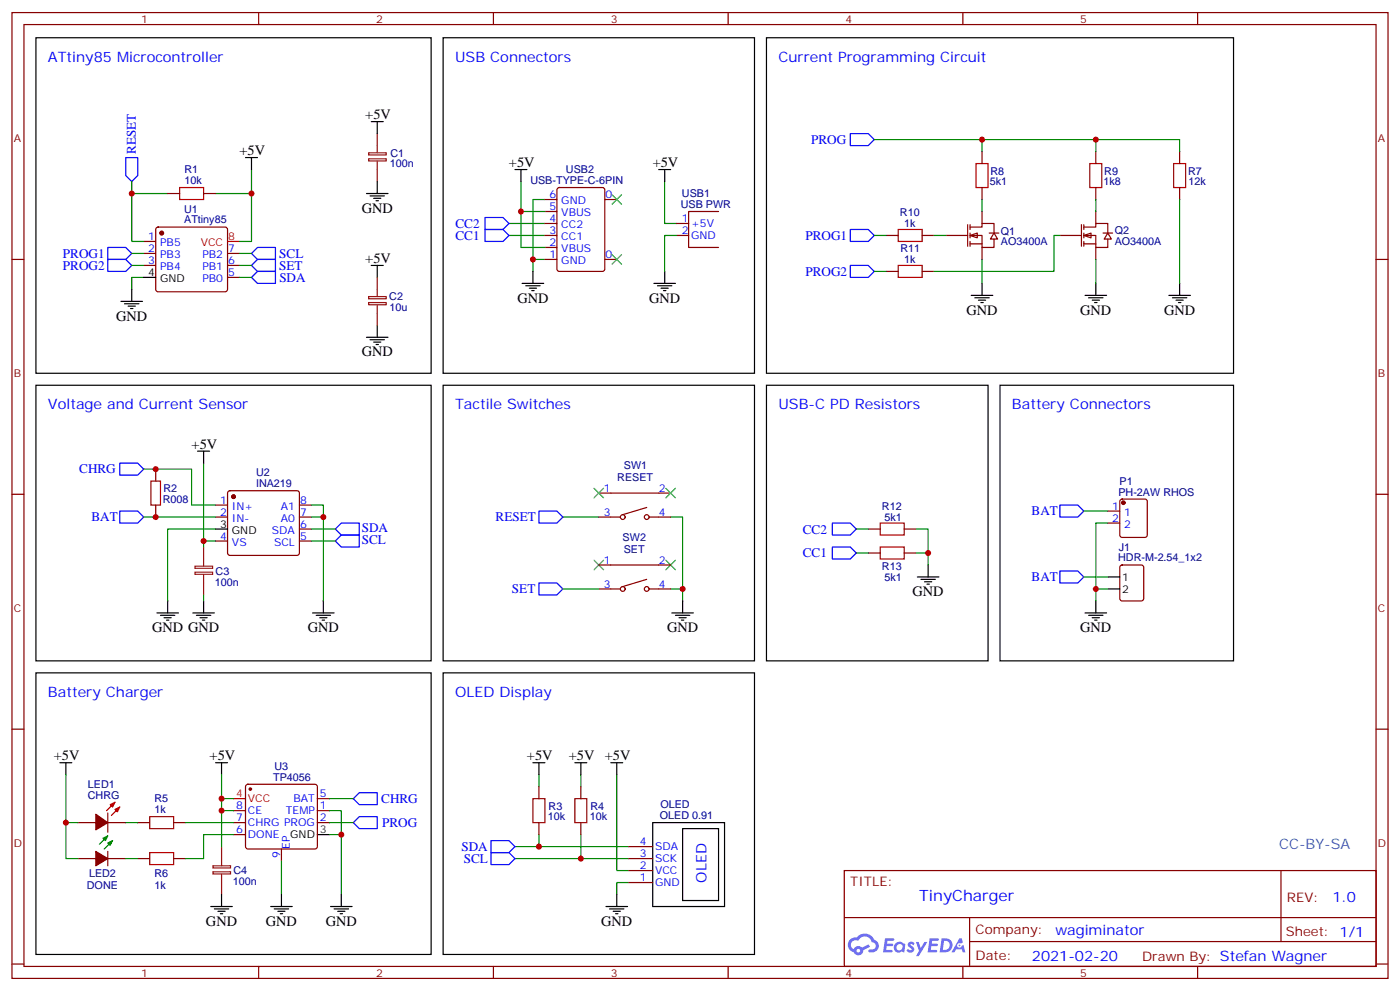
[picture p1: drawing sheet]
<svg xmlns="http://www.w3.org/2000/svg" width="412mm" height="292mm" viewBox="0 0 412 292" stroke-linecap="round" stroke-linejoin="round" font-family="sans-serif">
<g fill="none" stroke="#870000" stroke-width=".35">
<path d="M3.5 3.7h405.4v284.3h-405.4zM7.1 7.2h398.2v277.3h-398.2zM76.2 3.7v3.5M145.3 3.7v3.5M214.5 3.7v3.5M283.6 3.7v3.5M352.8 3.7v3.5M3.5 76.4h3.6M405.3 76.4h3.6M3.5 145.5h3.6M405.3 145.5h3.6M3.5 214.7h3.6"/>
<path d="M405.3 214.7h3.6M248.7 256.3h156.6v28.2h-156.6zM377.3 256.3v20.9M248.7 270.1h156.5M285.6 277.2h119.6M285.6 270.1v14.2M3.5 283.8h3.6M76.2 284.5v3.5M145.3 284.5v3.5M214.5 284.5v3.5M283.6 284.5v3.5M352.8 284.5v3.5"/>
<path d="M405.3 283.8h3.6"/>
</g>
<g fill="#5487ff">
<path d="M267.7 277.5a1.22 1.22 0 0 1 1.7 .2l-.4 .6a.47 .47 0 0 0-.3-.4 .47 .47 0 0 0-.5 .2l.1 .2a1.14 1.14 0 0 1 .8 1.8 1.14 1.14 0 0 1-1.9 0l-.2-.2 .5-.6 .7 .5a.29 .29 0 0 0 .3-.3 .29 .29 0 0 0-.2-.3 1.04 1.04 0 0 1-.6-1.7z"/>
<path d="M260.7 276.2h2.4l.3 .2-.2 .5-1.8 .1-.1 .8h1.5l.3 .4-.3 .4h-1.6l-.2 1.1h1.7l.2 .3-.2 .3-2.6 .1z"/>
<path d="M273.8 276.2h2.4l.3 .2-.1 .5-1.8 .1-.2 .8h1.6l.3 .4-.4 .4-1.6-.1-.1 1.1 1.7 .1 .2 .3-.2 .3-2.6 .1z"/>
<path d="M282.6 276.2h.7l.3 1.3-.6 .3a.69 .69 0 0 0-1 .3 .69 .69 0 0 0 .4 .9 .69 .69 0 0 0 .9-.6l.5-.2 .6 2.2h-.8l-.2-.9h-1.8l-.5 .9h-.8z"/>
<path d="M269.8 277.3h.8l.6 1.8 1.1-1.8h.9l-2.6 4.2h-.8l.9-1.5z"/>
<path d="M277.4 276.2l-.6 4.2h1.3a2.11 2.11 0 0 0 2.5-2.1 2.11 2.11 0 0 0-2.5-2.1zM278.1 277a1.39 1.39 0 0 1 1.7 1.4 1.39 1.39 0 0 1-1.8 1.2h-.3z"/>
<path d="M263.7 277.8a1.54 1.54 0 0 0-.1 2.2 1.54 1.54 0 0 0 2.2 .1l.6 .3 .3-2.3-.2-.3h-.4a1.49 1.49 0 0 0-2.4 0zM264 278.8a.94 .94 0 0 1 1.8 0 .94 .94 0 0 1-1.8 0z"/>
<path d="M250.4 276.6a2.18 2.18 0 0 0 1.1 3.7 1.44 1.44 0 0 0 1.6 .9 1.44 1.44 0 0 0 1.2-1.4l2-1.1-.5-.7-1.9 1a1.47 1.47 0 0 0-2.4 .4 1.39 1.39 0 0 1-.7-1.9 1.39 1.39 0 0 1 2-.5 2.12 2.12 0 0 1 2.2-1.3 2.12 2.12 0 0 1 1.9 1.7 1.14 1.14 0 0 1 1.1 1.4 1.14 1.14 0 0 1-1.7 .7 .43 .43 0 0 0-.5 .4 .43 .43 0 0 0 .4 .5 1.98 1.98 0 0 0 2.5-1.2 1.98 1.98 0 0 0-1.2-2.6 3.1 3.1 0 0 0-5.3-.6l-.9 .1zM252.3 279.9a.55 .55 0 0 1 1.1 0 .55 .55 0 0 1-1.1 0z"/>
<circle cx="282.6" cy="278.3" r=".26"/>
</g>
<g fill="none" stroke="#008700" stroke-width=".35">
<path d="M38.8 53.4v3.6M49.4 57h-10.6v14.1h3.5M63.5 57h10.6M74.1 49.9v21.2h-3.5M153.5 53.4v19.4h7M160.5 58.7h-3.5v17.7M195.8 53.4v12.4h3.5M38.8 74.6h3.5M38.8 78.1h3.5M70.6 74.6h3.5M70.6 78.1h3.5M149.9 69.3h10.6"/>
<path d="M149.9 65.8h10.6M153.5 62.3h7M160.5 76.4h-3.5v3.5M42.3 81.7h-3.5v3.5M70.6 81.7h3.5M42.3 138.1h14.1v10.6h7.1M60 136.3v23h3.5M42.3 152.2h21.2M60 159.3v1.7M63.5 155.8h-14.1v21.1M91.7 148.7h3.5v28.2M91.7 152.2h3.5"/>
<path d="M91.7 155.8h7.1M91.7 159.3h7.1M165.8 152.2h10.6M197.6 152.2h3.5v21.2M60 175.2v1.7M165.8 173.4h10.6M197.6 173.4h3.5v3.5M19.4 228.1v24.7h3.5M65.3 228.1v10.6h3.5M65.3 235.1h3.5M65.3 238.7v10.5M97 238.7h3.5v24.6"/>
<path d="M97 235.1h7.1M158.7 228.1v3.5M171.1 228.1v3.5M181.7 228.1v28.2h3.5M19.4 242.2h3.5M37 252.8h3.6M37 242.2h3.6M54.7 242.2h14.1M68.8 245.7h-8.8v7.1h-5.3M82.9 253.5v9.8M97 245.7h3.5M97 242.2h7.1"/>
<path d="M151.7 249.2h33.5M151.7 252.8h33.5M158.7 245.7v3.5M171.1 245.7v7.1M185.2 259.8h-3.5v3.5"/>
</g>
<path d="M52.9 55.2h7.1v3.5h-7.1zM345.7 48.2h3.5v7h-3.5zM44.4 141.6h2.9v7.1h-2.9zM157 235.1h3.5v7.1h-3.5zM169.3 235.1h3.6v7.1h-3.6zM44.1 240.4h7.1v3.5h-7.1zM44.1 251h7.1v3.5h-7.1z" fill="none" stroke="#a10000" stroke-width=".35"/>
<g fill="none" stroke="#870000" stroke-width=".35">
<path d="M49.4 57h3.5M60 57h3.5M160.5 58.7h3.5M164.3 55.4l.4-.2h12.7l.7 .4 .1 23.6-.5 .6-13 .1-.6-.5-.1-23.5zM178.2 58.7h3.5M347.5 44.6v3.6M347.5 55.2v3.5M42.3 71.1h3.6M42.3 74.6h3.6M42.3 78.1h3.6M46.1 67.1l.5-.2h19.7l.5 .2 .2 .5v17.6l-.2 .5-.5 .2h-19.7l-.5-.2-.2-.5v-17.6zM67 74.6h3.6"/>
<path d="M67 78.1h3.6M160.5 76.4h3.5M160.5 72.8h3.5M160.5 69.3h3.5M160.5 65.8h3.5M160.5 62.3h3.5M178.2 76.4h3.5M67 81.7h3.6M45.9 138.1v3.5M45.9 148.7v3.5M63.5 152.2h3.5M63.5 148.7h3.5"/>
<path d="M63.5 159.3h3.5M67.3 144.7l.4-.2h19.8l.5 .2 .2 .5v17.6l-.2 .5-.5 .2h-19.8l-.5-.2-.2-.5v-17.6zM88.2 152.2h3.5M88.2 148.7h3.5M88.2 159.3h3.5M88.2 155.8h3.5M176.4 152.2h6.3M176.4 145.2h21.2M190.5 149.4l-7.1 2.1M191.2 152.2h6.4M176.4 173.4h6.3M176.4 166.3h21.2"/>
<path d="M190.5 170.6l-7.1 2.1M191.2 173.4h6.4M31.7 239.4v5.6M68.8 238.7h3.5M72.6 231.1l.4-.2h19.8l.5 .2 .2 .5v17.6l-.2 .5-.5 .2h-19.8l-.5-.2-.2-.5v-17.6zM93.5 238.7h3.5M93.5 235.1h3.5M158.7 231.6v3.5M171.1 231.6v3.5M22.9 252.8h5.3M22.9 242.2h5.3M31.7 252.8h5.3"/>
<path d="M31.7 242.2h5.3M31.7 250.6v4.3M40.6 252.8h3.5M40.6 242.2h3.5M51.2 252.8h3.5M51.2 242.2h3.5M68.8 242.2h3.5M68.8 245.7h3.5M82.9 249.9v3.6M93.5 242.2h3.5M158.7 242.2v3.5M171.1 242.2v3.5"/>
<path d="M185.2 259.8h7.1M185.2 256.3h7.1M185.2 252.8h7.1M185.2 249.2h7.1"/>
<circle cx="183.4" cy="152.2" r=".71"/>
<circle cx="190.5" cy="152.2" r=".71"/>
<circle cx="183.4" cy="173.4" r=".71"/>
<circle cx="190.5" cy="173.4" r=".71"/>
</g>
<g fill="none" stroke="#000" stroke-width=".35">
<path d="M10.6 11.1h116.4v98.8h-116.4zM130.5 11.1h91.7v98.8h-91.7zM109.4 35.8h3.5M111.1 35.8v3.5M72.3 46.4h3.5M74.1 46.4v3.5M107.9 57h6.4M109 57.7h4.2M110.1 58.4h2.1M110.8 59.1h.7M111.1 53.4v3.6M151.7 49.9h3.5"/>
<path d="M153.5 49.9v3.5M194 49.9h3.6M195.8 49.9v3.5M109.4 78.1h3.5M111.1 78.1v3.6M157 79.9v3.5M195.8 79.9v3.5M35.6 88.7h6.4M36.7 89.4h4.2M37.7 90.1h2.2M38.5 90.8h.7M38.8 85.2v3.5"/>
<path d="M42.3 81.7h3.6M107.9 99.3h6.4M111.1 95.8v3.5M153.8 83.4h6.4M154.9 84.1h4.2M155.9 84.8h2.1M156.6 85.5h.7M192.6 83.4h6.4M193.7 84.1h4.2M194.7 84.8h2.1M195.4 85.5h.7M10.6 113.4h116.4v81.2h-116.4z"/>
<path d="M109 100h4.2M110.1 100.7h2.1M110.8 101.4h.7M130.5 113.4h91.7v81.2h-91.7zM58.2 132.8h3.5M60 132.8v3.5M63.5 155.8h3.5M49.4 176.9v3.5M60 176.9v3.5M95.2 176.9v3.5M201.1 176.9v3.5M10.6 198.1h116.4v82.9h-116.4z"/>
<path d="M46.2 180.4h6.4M47.3 181.2h4.2M48.3 181.9h2.1M49 182.6h.7M56.8 180.4h6.3M57.9 181.2h4.2M58.9 181.9h2.1M59.6 182.6h.7M92.1 180.4h6.3M93.1 181.2h4.3M94.2 181.9h2.1M94.9 182.6h.7"/>
<path d="M130.5 198.1h91.7v82.9h-91.7zM197.9 180.4h6.4M199 181.2h4.2M200 181.9h2.1M200.7 182.6h.7M17.6 224.5h3.6M19.4 224.5v3.6M63.5 224.5h3.5M65.3 224.5v3.6M157 224.5h3.5M158.7 224.5v3.6M169.3 224.5h3.6"/>
<path d="M171.1 224.5v3.6M179.9 224.5h3.5M181.7 224.5v3.6M93.5 245.7h3.5M192.3 242.2h21.1v24.7h-21.1zM201.1 243.9h10.6v21.2h-10.6zM62.1 266.9h6.3M63.1 267.6h4.3M64.2 268.3h2.1M64.9 269h.7M65.3 263.3v3.6M79.7 266.9h6.4"/>
<path d="M80.8 267.6h4.2M81.8 268.3h2.2M82.5 269h.8M82.9 263.3v3.6M97.4 266.9h6.3M98.4 267.6h4.3M99.5 268.3h2.1M100.2 269h.7M100.5 263.3v3.6M178.5 266.9h6.4M179.6 267.6h4.2M180.6 268.3h2.1"/>
<path d="M181.3 269h.7M181.7 263.3v3.6"/>
</g>
<g fill="none" stroke="#00f" stroke-width=".35">
<path d="M250.5 39.3h5.3l1.7 1.8-1.7 1.8h-5.3zM37 46.4h3.6v5.3l-1.8 1.7-1.8-1.7zM31.7 72.8h5.3l1.8 1.8-1.8 1.8h-5.3zM31.7 76.4h5.3l1.8 1.7-1.8 1.8h-5.3zM74.1 74.6l1.7-1.8h5.3v3.6h-5.3zM74.1 78.1l1.7-1.7h5.3v3.5h-5.3zM142.9 67.6h5.3l1.7 1.7-1.7 1.8h-5.3zM142.9 64h5.3l1.7 1.8-1.7 1.8h-5.3zM74.1 81.7l1.7-1.8h5.3v3.5h-5.3zM35.3 136.3h5.3l1.7 1.8-1.7 1.8h-5.3zM35.3 150.5h5.3l1.7 1.7-1.7 1.8h-5.3zM98.8 159.3l1.7-1.8h5.3v3.5h-5.3z"/>
<path d="M100.5 154h5.3v3.5h-5.3l-1.7-1.7zM158.7 150.5h5.3l1.8 1.7-1.8 1.8h-5.3zM158.7 171.6h5.3l1.8 1.8-1.8 1.8h-5.3zM104.1 235.1l1.7-1.7h5.3v3.5h-5.3zM104.1 242.2l1.7-1.8h5.3v3.5h-5.3zM144.6 247.5h5.3l1.8 1.7-1.8 1.8h-5.3zM144.6 251h5.3l1.8 1.8-1.8 1.7h-5.3z"/>
</g>
<path d="M180.3 57.3l2.8 2.8M183.1 57.3l-2.8 2.8M180.3 75l2.8 2.8M183.1 75l-2.8 2.8M175 143.8l2.8 2.8M177.8 143.8l-2.8 2.8M196.1 143.8l2.9 2.8M199 143.8l-2.9 2.8M175 164.9l2.8 2.8M177.8 164.9l-2.8 2.8M196.1 164.9l2.9 2.8M199 164.9l-2.9 2.8" fill="none" stroke="#3c3" stroke-width=".35"/>
<g fill="#870000" stroke="#870000" stroke-width=".35">
<path d="M28.2 239.7l3.5 2.5-3.5 2.1z"/>
<path d="M28.2 250.6l3.5 2.2-3.5 2.1z"/>
<circle cx="68.8" cy="146.2" r=".53"/>
<circle cx="47.6" cy="68.6" r=".53"/>
<circle cx="73.7" cy="232.3" r=".35"/>
</g>
<path d="M111.1 39.3v5.7M108.6 46.7h5.2v.7h-5.2zM108.6 45h5.2v.6h-5.2zM111.1 47.4v6M57.4 168.5h5.2v.6h-5.2zM57.4 166.7h5.2v.6h-5.2zM60 161v5.7M60 169.2v6M62.7 256.6h5.2v.7h-5.2zM62.7 254.9h5.2v.6h-5.2zM65.3 249.2v5.7M65.3 257.4v5.9" fill="none" stroke="#8c2424" stroke-width=".35"/>
<path d="M67 71.1h3.6M33.9 236.2l-2.5 2.5M35.3 237.6l-2.5 2.5M68.8 235.1h3.5" fill="none" stroke="#f00" stroke-width=".35"/>
<g fill="#f00" stroke="#f00" stroke-width=".35">
<path d="M33.9 238.3l1.4-.7-.7 1.4z"/>
<path d="M32.5 236.9l1.4-.7-.7 1.4z"/>
</g>
<path d="M31.7 246.1l-2.4 2.4M33.2 247.5l-2.5 2.4" fill="none" stroke="#090" stroke-width=".35"/>
<g fill="#090" stroke="#090" stroke-width=".35">
<path d="M31.7 248.2l1.5-.7-.7 1.4z"/>
<path d="M30.3 246.8l1.4-.7-.7 1.4z"/>
</g>
<g fill="#fff" stroke="#870000" stroke-width=".35">
<path d="M285.8 69.3l2.1-.7v1.4z"/>
<path d="M292.8 68.6l1.1 1.8h-2.2z"/>
</g>
<path d="M278.7 69.3h6.3M285 66.1v6.4M285.8 66.9h3.5v-1.1h3.5v2.8M285.8 69.3h3.5v3.5h3.5v-2.4M285.8 71.8h3.5M285.8 66.1v1.5M285.8 68.6v1.4M285.8 71.1v1.4M289.3 62.3v3.5M289.3 72.8v3.6M291.4 68.6h2.8" fill="none" stroke="#870000" stroke-width=".35"/>
<g fill="#fff" stroke="#870000" stroke-width=".35">
<path d="M319.3 69.3l2.1-.7v1.4z"/>
<path d="M326.3 68.6l1.1 1.8h-2.1z"/>
</g>
<g fill="none" stroke="#870000" stroke-width=".35">
<path d="M289.3 44.6v3.6M289.3 55.2v3.5M322.8 44.6v3.6M322.8 55.2v3.5M199.3 69.3h3.5M199.3 65.8h3.5M211.7 62.3h-8.9v10.5h8.9M261.1 69.3h3.5M261.1 79.9h3.5M271.6 69.3h3.6M271.6 79.9h3.6M312.2 69.3h6.4"/>
<path d="M318.6 66.1v6.4M319.3 66.9h3.5v-1.1h3.5v2.8M319.3 69.3h3.5v3.5h3.5v-2.4M319.3 71.8h3.5M319.3 66.1v1.5M319.3 68.6v1.4M319.3 71.1v1.4M322.8 62.3v3.5M322.8 72.8v3.6M324.9 68.6h2.8M255.8 155.8h3.5M266.3 155.8h3.6"/>
<path d="M326.3 150.5h3.5M326.3 154h3.5M330.1 147.1l.5-.2h6.7l.5 .2 .2 .5v9.9l-.3 .5-.4 .2h-6.7l-.5-.2-.3-.5v-9.9zM255.8 162.8h3.5M266.3 162.8h3.6M330.1 166.5l.5-.2h5.6l.6 .5 .1 9.4-.5 .7h-5.8l-.7-.4-.1-9.5z"/>
</g>
<path d="M287.5 48.2h3.5v7h-3.5zM321 48.2h3.6v7h-3.6zM264.6 67.6h7v3.5h-7zM264.6 78.1h7v3.6h-7zM259.3 154h7v3.5h-7zM259.3 161h7v3.6h-7z" fill="none" stroke="#a10000" stroke-width=".35"/>
<path d="M250.5 67.6h5.3l1.7 1.7-1.7 1.8h-5.3zM250.5 78.1h5.3l1.7 1.8-1.7 1.8h-5.3zM245.2 154h5.3l1.7 1.8-1.7 1.7h-5.3zM312.2 148.7h5.3l1.8 1.8-1.8 1.7h-5.3zM245.2 161h5.3l1.7 1.8-1.7 1.8h-5.3zM312.2 168.1h5.3l1.8 1.8-1.8 1.7h-5.3z" fill="none" stroke="#00f" stroke-width=".35"/>
<g fill="none" stroke="#000" stroke-width=".35">
<path d="M225.8 11.1h137.6v98.8h-137.6zM286.1 87h6.4M287.2 87.7h4.2M288.2 88.4h2.1M288.9 89.1h.7M289.3 83.4v3.6M319.6 87h6.4M320.7 87.7h4.2M321.7 88.4h2.1M322.4 89.1h.7M322.8 83.4v3.6M344.3 87h6.4"/>
<path d="M345.4 87.7h4.2M346.4 88.4h2.1M347.1 89.1h.7M347.5 83.4v3.6M225.8 113.4h65.2v81.2h-65.2zM294.6 113.4h68.8v81.2h-68.8zM270.2 169.9h6.4M271.3 170.6h4.2M272.3 171.3h2.2M273 172h.8M273.4 166.3v3.6M322.8 176.9v3.5"/>
<path d="M326.3 169.9h3.5M326.3 173.4h3.5M319.6 180.4h6.4M320.7 181.2h4.2M321.7 181.9h2.1M322.4 182.6h.7"/>
</g>
<g fill="none" stroke="#008700" stroke-width=".35">
<path d="M257.5 41.1h90v3.5M289.3 41.1v3.5M289.3 58.7v3.6M322.8 41.1v3.5M322.8 58.7v3.6M347.5 58.7v24.7M199.3 69.3h-3.5v10.6M257.5 69.3h3.6M257.5 79.9h3.6M275.2 69.3h3.5M289.3 76.4v7M312.2 69.3h-1.8v10.6h-35.2"/>
<path d="M322.8 76.4v7M252.2 155.8h3.6M269.9 155.8h3.5v10.5M319.3 150.5h7M326.3 154h-3.5v22.9M252.2 162.8h3.6M269.9 162.8h3.5M319.3 169.9h7M322.8 173.4h3.5"/>
</g>
<circle cx="330.9" cy="148" r=".53" fill="#870000" stroke="#870000" stroke-width=".35"/>
<path d="M108.6 89.1h5.2v.6h-5.2zM108.6 87.3h5.2v.6h-5.2zM111.1 81.7v5.6M111.1 89.8v6" fill="none" stroke="#8c2424" stroke-width=".35"/>
<g fill="#c00">
<circle cx="171.1" cy="252.8" r=".88"/>
<circle cx="158.8" cy="249.2" r=".88"/>
<circle cx="60" cy="159.3" r=".88"/>
<circle cx="45.9" cy="152.2" r=".88"/>
<circle cx="45.9" cy="138.1" r=".88"/>
<circle cx="95.3" cy="152.2" r=".88"/>
<circle cx="38.8" cy="57" r=".88"/>
<circle cx="74.1" cy="57" r=".88"/>
<circle cx="201.1" cy="173.4" r=".88"/>
<circle cx="157" cy="76.4" r=".88"/>
<circle cx="153.5" cy="62.3" r=".88"/>
<circle cx="100.5" cy="245.7" r=".88"/>
<circle cx="65.3" cy="235.1" r=".88"/>
<circle cx="19.4" cy="242.2" r=".88"/>
<circle cx="65.3" cy="238.7" r=".88"/>
<circle cx="289.3" cy="41.1" r=".88"/>
<circle cx="322.8" cy="41.1" r=".88"/>
<circle cx="273.4" cy="162.8" r=".88"/>
<circle cx="322.8" cy="173.4" r=".88"/>
</g>
<text font-size="4.6" fill="#00f" x="270.8" y="265.3">TinyCharger</text>
<g font-size="4.2" fill="#00f">
<text x="14.1" y="18.2">ATtiny85 Microcontroller</text>
<text x="134.1" y="18.2">USB Connectors</text>
<text x="229.3" y="18.2">Current Programming Circuit</text>
<text x="14.1" y="120.5">Voltage and Current Sensor</text>
<text x="134.1" y="120.5">Tactile Switches</text>
<text x="229.3" y="120.5">USB-C PD Resistors</text>
<text x="298.1" y="120.5">Battery Connectors</text>
<text x="14.1" y="205.1">Battery Charger</text>
<text x="134.1" y="205.1">OLED Display</text>
<text x="208.1" y="259.8" transform="rotate(-90 208.1 259.8)">OLED</text>
<text x="392.5" y="265.6">1.0</text>
<text x="310.9" y="275.1">wagiminator</text>
<text x="304" y="282.9">2021-02-20</text>
</g>
<g font-size="4.2">
<text x="107.6" y="35.1">+5V</text>
<text x="70.6" y="45.7">+5V</text>
<text x="149.9" y="49.2">+5V</text>
<text x="192.3" y="49.2">+5V</text>
<text x="106.5" y="62.6">GND</text>
<text x="107.6" y="77.4">+5V</text>
<text x="152.4" y="89.1">GND</text>
<text x="191.2" y="89.1">GND</text>
<text x="34.2" y="94.4">GND</text>
<text x="284.7" y="92.6">GND</text>
<text x="318.2" y="92.6">GND</text>
<text x="342.9" y="92.6">GND</text>
<text x="106.5" y="105">GND</text>
<text x="56.4" y="132.1">+5V</text>
<text x="268.8" y="175.5">GND</text>
<text x="44.8" y="186.1">GND GND</text>
<text x="90.7" y="186.1">GND</text>
<text x="196.5" y="186.1">GND</text>
<text x="318.2" y="186.1">GND</text>
<text x="15.9" y="223.8">+5V</text>
<text x="61.7" y="223.8">+5V</text>
<text x="155.2" y="223.8">+5V</text>
<text x="167.6" y="223.8">+5V</text>
<text x="178.2" y="223.8">+5V</text>
<text x="60.7" y="272.5">GND</text>
<text x="78.3" y="272.5">GND</text>
<text x="96" y="272.5">GND</text>
<text x="177.1" y="272.5">GND</text>
</g>
<text font-size="4.2" fill="#0099b0" x="376.8" y="249.9">CC-BY-SA</text>
<g font-size="3.9" fill="#00f">
<text x="40.1" y="45.4" transform="rotate(-90 40.1 45.4)">RESET</text>
<text x="239" y="42.4">PROG</text>
<text x="134.2" y="70.6">CC1</text>
<text x="134.2" y="67.1">CC2</text>
<text x="237.3" y="70.6">PROG1</text>
<text x="18.5" y="75.9">PROG1</text>
<text x="82.3" y="75.9">SCL</text>
<text x="18.5" y="79.4">PROG2</text>
<text x="82.2" y="79.4">SET</text>
<text x="82.3" y="82.9">SDA</text>
<text x="237.3" y="81.2">PROG2</text>
<text x="23.3" y="139.4">CHRG</text>
<text x="26.9" y="153.5">BAT</text>
<text x="146" y="153.5">RESET</text>
<text x="303.9" y="151.7">BAT</text>
<text x="106.5" y="160.2">SCL</text>
<text x="106.5" y="156.7">SDA</text>
<text x="236.5" y="157.1">CC2</text>
<text x="236.5" y="164.1">CC1</text>
<text x="303.9" y="171.1">BAT</text>
<text x="150.8" y="174.6">SET</text>
<text x="112.3" y="236.4">CHRG</text>
<text x="112.6" y="243.4">PROG</text>
<text x="135.9" y="250.5">SDA</text>
<text x="136.6" y="254">SCL</text>
</g>
<g font-size="3.9" fill="#800">
<text x="250.5" y="260.9">TITLE:</text>
<text x="379.1" y="265.6">REV:</text>
<text x="287.4" y="275.1">Company:</text>
<text x="378.7" y="275.7">Sheet: 1/1</text>
<text x="287.4" y="282.8">Date:</text>
<text x="336.4" y="282.8">Drawn By: Stefan Wagner</text>
</g>
<g font-size="3.2" fill="#800">
<text x="41.6" y="6.7">1</text>
<text x="110.8" y="6.7">2</text>
<text x="179.9" y="6.7">3</text>
<text x="249.1" y="6.7">4</text>
<text x="318.2" y="6.7">5</text>
<text x="4.1" y="41.8">A</text>
<text x="405.9" y="41.8">A</text>
<text x="4.1" y="110.9">B</text>
<text x="405.9" y="110.9">B</text>
<text x="4.1" y="180.1">C</text>
<text x="405.9" y="180.1">C</text>
<text x="4.1" y="249.2">D</text>
<text x="405.9" y="249.2">D</text>
<text x="41.6" y="287.5">1</text>
<text x="110.8" y="287.5">2</text>
<text x="179.9" y="287.5">3</text>
<text x="249.1" y="287.5">4</text>
<text x="318.2" y="287.5">5</text>
</g>
<g font-size="3.2" fill="#000080">
<text x="115" y="46.1">C1</text>
<text x="54.3" y="51">R1</text>
<text x="114.9" y="49.3">100n</text>
<text x="166.7" y="50.8">USB2</text>
<text x="291.8" y="51.4">R8</text>
<text x="325.3" y="51.4">R9</text>
<text x="350" y="51.4">R7</text>
<text x="54.3" y="54.2">10k</text>
<text x="156.2" y="54.3">USB-TYPE-C-6PIN</text>
<text x="200.9" y="58">USB1</text>
<text x="291.6" y="54.6">5k1</text>
<text x="325.1" y="54.6">1k8</text>
<text x="350.1" y="54.6">12k</text>
<text x="54.3" y="65.8">ATtiny85</text>
<text x="54.3" y="62.6">U1</text>
<text x="200.5" y="61.2">USB PWR</text>
<text x="265.1" y="63.7">R10</text>
<text x="266.3" y="66.9">1k</text>
<text x="294.8" y="69.1">Q1</text>
<text x="328.4" y="69">Q2</text>
<text x="265.2" y="74.3">R11</text>
<text x="266.3" y="77.5">1k</text>
<text x="294.9" y="72.2">AO3400A</text>
<text x="328.4" y="72.2">AO3400A</text>
<text x="114.7" y="88.4">C2</text>
<text x="114.7" y="91.6">10u</text>
<text x="75.4" y="143.4">INA219</text>
<text x="75.4" y="140.2">U2</text>
<text x="181.8" y="141.7">RESET</text>
<text x="183.8" y="138.2">SW1</text>
<text x="329.8" y="142.7">P1</text>
<text x="47.9" y="148.1">R008</text>
<text x="48.1" y="144.9">R2</text>
<text x="329.5" y="145.9">PH-2AW RHOS</text>
<text x="259.8" y="150.2">R12</text>
<text x="260.5" y="153.3">5k1</text>
<text x="183.4" y="159.3">SW2</text>
<text x="183.8" y="162.9">SET</text>
<text x="259.8" y="167.8">R13</text>
<text x="329.4" y="165.3">HDR-M-2.54_1x2</text>
<text x="329.6" y="162.1">J1</text>
<text x="63.3" y="172.4">100n</text>
<text x="63.5" y="169.2">C3</text>
<text x="260.5" y="171">5k1</text>
<text x="80.8" y="226.7">U3</text>
<text x="25.9" y="231.9">LED1</text>
<text x="80.5" y="229.8">TP4056</text>
<text x="25.9" y="235.1">CHRG</text>
<text x="45.5" y="239.4">1k</text>
<text x="45.5" y="236.2">R5</text>
<text x="161.6" y="238.4">R3</text>
<text x="173.9" y="238.4">R4</text>
<text x="194.5" y="237.9">OLED</text>
<text x="161.4" y="241.5">10k</text>
<text x="173.7" y="241.5">10k</text>
<text x="194.4" y="241.1">OLED 0.91</text>
<text x="68.8" y="257.4">C4</text>
<text x="25.6" y="261.7">DONE</text>
<text x="26.2" y="258.1">LED2</text>
<text x="45.5" y="258.1">R6</text>
<text x="45.5" y="261.7">1k</text>
<text x="68.6" y="260.6">100n</text>
</g>
<g font-size="3.2" fill="#00f">
<text x="161.9" y="58.4">6</text>
<text x="178.3" y="58.4">0</text>
<text x="161.9" y="65.4">4</text>
<text x="161.9" y="61.9">5</text>
<text x="165.3" y="63.7">VBUS</text>
<text x="165.3" y="60.1">GND</text>
<text x="200.8" y="65.4">1</text>
<text x="43.7" y="70.7">1</text>
<text x="161.9" y="69">3</text>
<text x="165.3" y="70.7">CC1</text>
<text x="165.3" y="67.2">CC2</text>
<text x="200.8" y="69">2</text>
<text x="203.6" y="66.9">+5V</text>
<text x="203.6" y="70.4">GND</text>
<text x="43.7" y="74.3">2</text>
<text x="43.7" y="77.8">3</text>
<text x="47.2" y="72.5">PB5</text>
<text x="47.2" y="76">PB3</text>
<text x="59.6" y="76">PB2</text>
<text x="67.2" y="77.8">6</text>
<text x="67.2" y="74.3">7</text>
<text x="161.9" y="76">1</text>
<text x="161.9" y="72.5">2</text>
<text x="165.3" y="77.8">GND</text>
<text x="165.3" y="74.3">VBUS</text>
<text x="178.3" y="76">0</text>
<text x="47.2" y="79.6">PB4</text>
<text x="59.6" y="83.1">PB0</text>
<text x="59.6" y="79.6">PB1</text>
<text x="67.2" y="81.3">5</text>
<text x="64.8" y="148.3">1</text>
<text x="88.4" y="148.3">8</text>
<text x="177.9" y="144.8">1</text>
<text x="194" y="144.8">2</text>
<text x="64.8" y="151.9">2</text>
<text x="68.3" y="150.1">IN+</text>
<text x="68.3" y="153.6">IN-</text>
<text x="82.7" y="153.6">A0</text>
<text x="82.7" y="150.1">A1</text>
<text x="88.4" y="155.4">6</text>
<text x="88.4" y="151.9">7</text>
<text x="177.9" y="151.9">3</text>
<text x="194" y="151.9">4</text>
<text x="327.7" y="150.1">1</text>
<text x="327.7" y="153.6">2</text>
<text x="331.2" y="151.9">1</text>
<text x="331.2" y="155.4">2</text>
<text x="64.8" y="158.9">4</text>
<text x="68.3" y="160.7">VS</text>
<text x="80.1" y="157.2">SDA</text>
<text x="80.7" y="160.7">SCL</text>
<text x="88.4" y="158.9">5</text>
<text x="177.9" y="166">1</text>
<text x="194" y="166">2</text>
<text x="177.9" y="173">3</text>
<text x="194" y="173">4</text>
<text x="69.6" y="238.3">8</text>
<text x="73" y="239.7">CE</text>
<text x="84.2" y="239.7">TEMP</text>
<text x="86.5" y="236.2">BAT</text>
<text x="94.2" y="238.3">1</text>
<text x="94.2" y="234.8">5</text>
<text x="69.6" y="245.4">6</text>
<text x="69.6" y="241.8">7</text>
<text x="73" y="243.2">CHRG PROG</text>
<text x="94.2" y="241.8">2</text>
<text x="73" y="246.8">DONE</text>
<text x="85.4" y="249.9" transform="rotate(-90 85.4 249.9)">EP</text>
<text x="188.5" y="248.9">4</text>
<text x="193" y="250.3">SDA</text>
<text x="82.5" y="252.7" transform="rotate(-90 82.5 252.7)">9</text>
<text x="188.5" y="255.9">2</text>
<text x="188.5" y="252.4">3</text>
<text x="193" y="257.4">VCC</text>
<text x="193" y="253.8">SCK</text>
<text x="188.5" y="259.5">1</text>
<text x="193" y="260.9">GND</text>
</g>
<g font-size="3.2" fill="#f00">
<text x="67.2" y="70.7">8</text>
<text x="59.1" y="72.5">VCC</text>
<text x="69.6" y="234.8">4</text>
<text x="73" y="236.2">VCC</text>
</g>
<g font-size="3.2">
<text x="43.7" y="81.3">4</text>
<text x="47.2" y="83.1">GND</text>
<text x="64.8" y="155.4">3</text>
<text x="68.3" y="157.2">GND</text>
<text x="330.6" y="170.9">1</text>
<text x="330.6" y="174.4">2</text>
<text x="85.5" y="246.8">GND</text>
</g>
<text font-size="3.2" fill="#333" x="94.2" y="245.4">3</text>
</svg>
